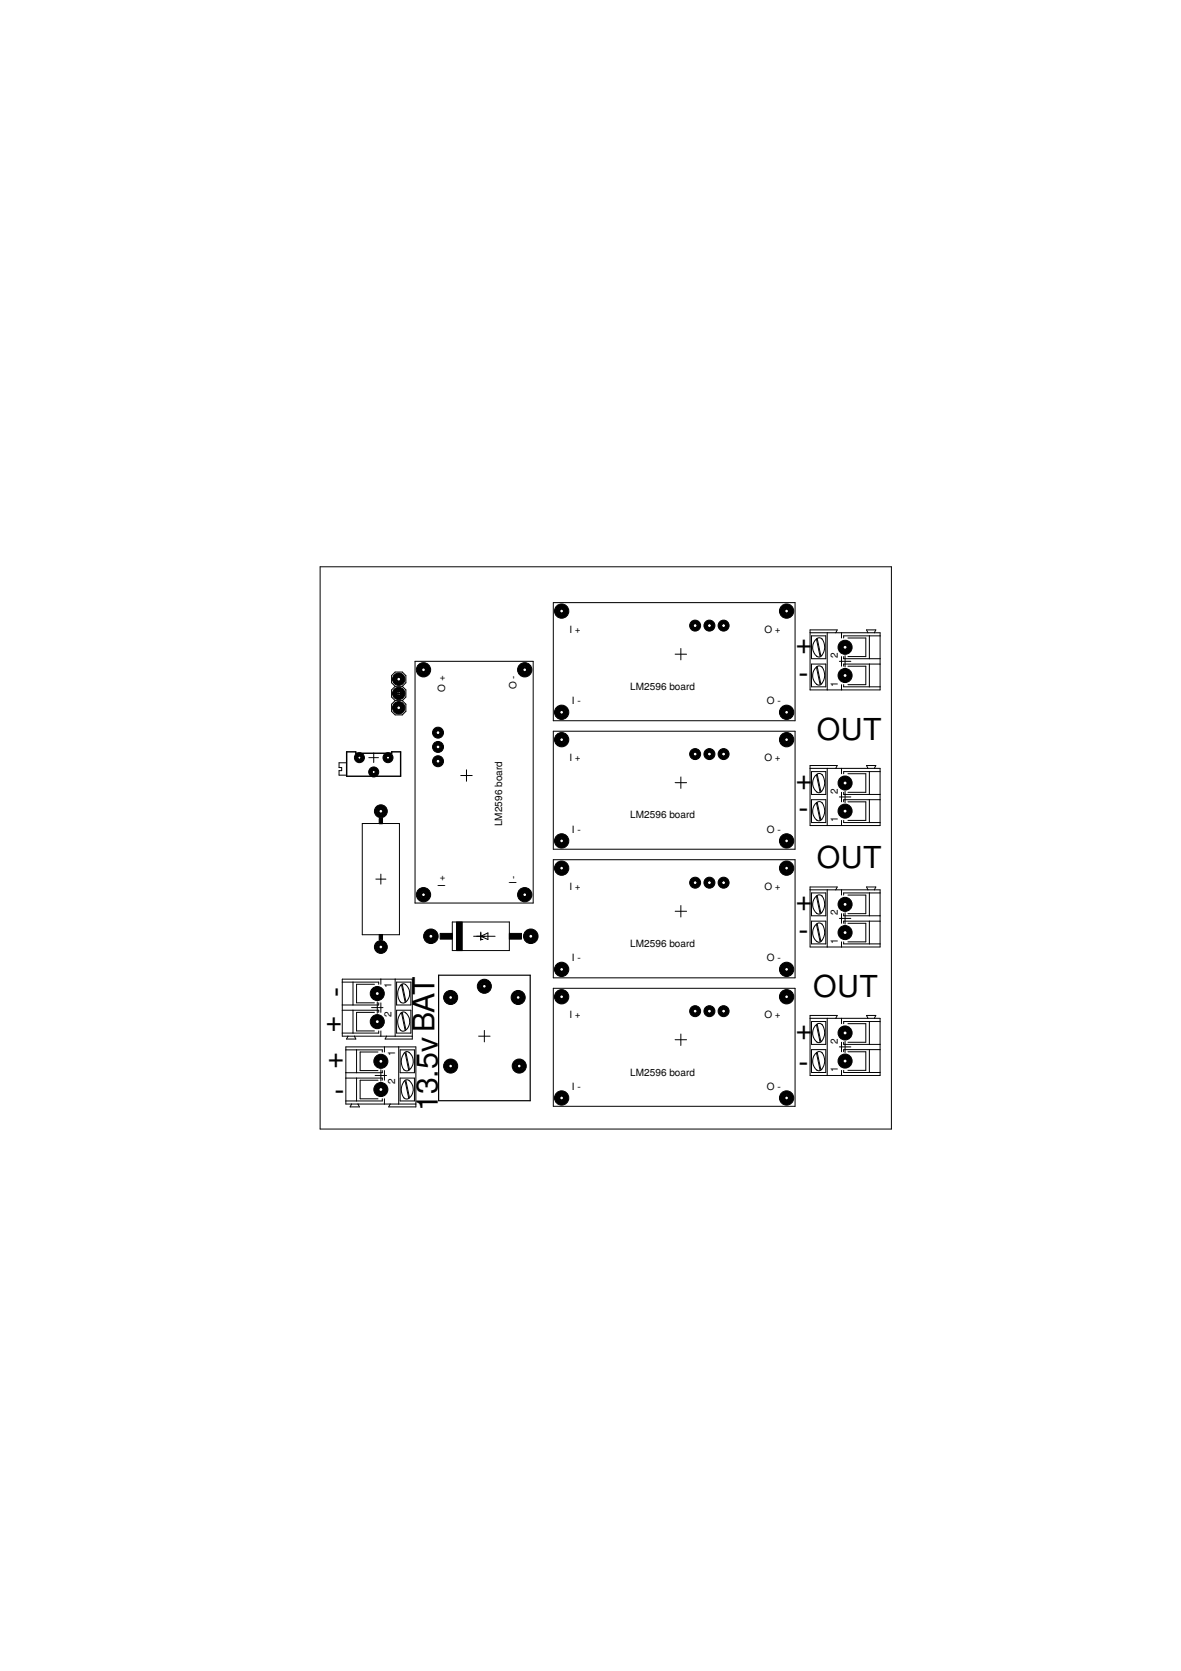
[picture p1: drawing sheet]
<svg xmlns="http://www.w3.org/2000/svg" width="210mm" height="297mm" viewBox="0 0 210 297" stroke-linecap="round" stroke-linejoin="round" font-family="sans-serif">
<circle cx="76.6" cy="166.4" r="1.29" fill="#000" stroke="#000" stroke-width=".18"/>
<circle cx="76.6" cy="166.4" r=".7" fill="#fff" stroke="#000" stroke-width=".18"/>
<circle cx="94.3" cy="166.4" r="1.29" fill="#000" stroke="#000" stroke-width=".18"/>
<circle cx="94.3" cy="166.4" r=".7" fill="#fff" stroke="#000" stroke-width=".18"/>
<circle cx="70.9" cy="120.7" r="1.1" fill="#000" stroke="#000" stroke-width=".18"/>
<circle cx="70.9" cy="120.7" r=".51" fill="#fff" stroke="#000" stroke-width=".18"/>
<circle cx="70.9" cy="123.3" r="1.1" fill="#000" stroke="#000" stroke-width=".18"/>
<circle cx="70.9" cy="123.3" r=".51" fill="#fff" stroke="#000" stroke-width=".18"/>
<circle cx="70.9" cy="125.8" r="1.1" fill="#000" stroke="#000" stroke-width=".18"/>
<circle cx="70.9" cy="125.8" r=".51" fill="#fff" stroke="#000" stroke-width=".18"/>
<circle cx="86.1" cy="175.3" r="1.25" fill="#000" stroke="#000" stroke-width=".18"/>
<circle cx="86.1" cy="175.3" r=".66" fill="#fff" stroke="#000" stroke-width=".18"/>
<circle cx="80.1" cy="177.3" r="1.25" fill="#000" stroke="#000" stroke-width=".18"/>
<circle cx="80.1" cy="177.3" r=".66" fill="#fff" stroke="#000" stroke-width=".18"/>
<circle cx="92.1" cy="177.3" r="1.25" fill="#000" stroke="#000" stroke-width=".18"/>
<circle cx="92.1" cy="177.3" r=".66" fill="#fff" stroke="#000" stroke-width=".18"/>
<circle cx="92.3" cy="189.5" r="1.25" fill="#000" stroke="#000" stroke-width=".18"/>
<circle cx="92.3" cy="189.5" r=".66" fill="#fff" stroke="#000" stroke-width=".18"/>
<circle cx="80.1" cy="189.5" r="1.25" fill="#000" stroke="#000" stroke-width=".18"/>
<circle cx="80.1" cy="189.5" r=".66" fill="#fff" stroke="#000" stroke-width=".18"/>
<circle cx="67.7" cy="144.2" r="1.14" fill="#000" stroke="#000" stroke-width=".18"/>
<circle cx="67.7" cy="144.2" r=".55" fill="#fff" stroke="#000" stroke-width=".18"/>
<circle cx="67.7" cy="168.3" r="1.14" fill="#000" stroke="#000" stroke-width=".18"/>
<circle cx="67.7" cy="168.3" r=".55" fill="#fff" stroke="#000" stroke-width=".18"/>
<circle cx="69" cy="134.7" r=".89" fill="#000" stroke="#000" stroke-width=".18"/>
<circle cx="69" cy="134.7" r=".3" fill="#fff" stroke="#000" stroke-width=".18"/>
<circle cx="66.4" cy="137.2" r=".89" fill="#000" stroke="#000" stroke-width=".18"/>
<circle cx="66.4" cy="137.2" r=".3" fill="#fff" stroke="#000" stroke-width=".18"/>
<circle cx="63.9" cy="134.7" r=".89" fill="#000" stroke="#000" stroke-width=".18"/>
<circle cx="63.9" cy="134.7" r=".3" fill="#fff" stroke="#000" stroke-width=".18"/>
<circle cx="93.3" cy="119.1" r="1.27" fill="#000" stroke="#000" stroke-width=".18"/>
<circle cx="93.3" cy="119.1" r=".55" fill="#fff" stroke="#000" stroke-width=".18"/>
<circle cx="75.3" cy="119.1" r="1.27" fill="#000" stroke="#000" stroke-width=".18"/>
<circle cx="75.3" cy="119.1" r=".55" fill="#fff" stroke="#000" stroke-width=".18"/>
<circle cx="93.3" cy="159" r="1.27" fill="#000" stroke="#000" stroke-width=".18"/>
<circle cx="93.3" cy="159" r=".55" fill="#fff" stroke="#000" stroke-width=".18"/>
<circle cx="75.3" cy="159" r="1.27" fill="#000" stroke="#000" stroke-width=".18"/>
<circle cx="75.3" cy="159" r=".55" fill="#fff" stroke="#000" stroke-width=".18"/>
<circle cx="77.9" cy="130.2" r=".97" fill="#000" stroke="#000" stroke-width=".18"/>
<circle cx="77.9" cy="130.2" r=".4" fill="#fff" stroke="#000" stroke-width=".18"/>
<circle cx="77.9" cy="132.8" r=".97" fill="#000" stroke="#000" stroke-width=".18"/>
<circle cx="77.9" cy="132.8" r=".4" fill="#fff" stroke="#000" stroke-width=".18"/>
<circle cx="77.9" cy="135.3" r=".97" fill="#000" stroke="#000" stroke-width=".18"/>
<circle cx="77.9" cy="135.3" r=".4" fill="#fff" stroke="#000" stroke-width=".18"/>
<circle cx="139.8" cy="195.2" r="1.27" fill="#000" stroke="#000" stroke-width=".18"/>
<circle cx="139.8" cy="195.2" r=".55" fill="#fff" stroke="#000" stroke-width=".18"/>
<circle cx="139.8" cy="177.2" r="1.27" fill="#000" stroke="#000" stroke-width=".18"/>
<circle cx="139.8" cy="177.2" r=".55" fill="#fff" stroke="#000" stroke-width=".18"/>
<circle cx="99.8" cy="195.2" r="1.27" fill="#000" stroke="#000" stroke-width=".18"/>
<circle cx="99.8" cy="195.2" r=".55" fill="#fff" stroke="#000" stroke-width=".18"/>
<circle cx="99.8" cy="177.2" r="1.27" fill="#000" stroke="#000" stroke-width=".18"/>
<circle cx="99.8" cy="177.2" r=".55" fill="#fff" stroke="#000" stroke-width=".18"/>
<circle cx="128.6" cy="179.7" r=".97" fill="#000" stroke="#000" stroke-width=".18"/>
<circle cx="128.6" cy="179.7" r=".4" fill="#fff" stroke="#000" stroke-width=".18"/>
<circle cx="126.1" cy="179.7" r=".97" fill="#000" stroke="#000" stroke-width=".18"/>
<circle cx="126.1" cy="179.7" r=".4" fill="#fff" stroke="#000" stroke-width=".18"/>
<circle cx="123.5" cy="179.7" r=".97" fill="#000" stroke="#000" stroke-width=".18"/>
<circle cx="123.5" cy="179.7" r=".4" fill="#fff" stroke="#000" stroke-width=".18"/>
<circle cx="139.8" cy="172.3" r="1.27" fill="#000" stroke="#000" stroke-width=".18"/>
<circle cx="139.8" cy="172.3" r=".55" fill="#fff" stroke="#000" stroke-width=".18"/>
<circle cx="139.8" cy="154.3" r="1.27" fill="#000" stroke="#000" stroke-width=".18"/>
<circle cx="139.8" cy="154.3" r=".55" fill="#fff" stroke="#000" stroke-width=".18"/>
<circle cx="99.8" cy="172.3" r="1.27" fill="#000" stroke="#000" stroke-width=".18"/>
<circle cx="99.8" cy="172.3" r=".55" fill="#fff" stroke="#000" stroke-width=".18"/>
<circle cx="99.8" cy="154.3" r="1.27" fill="#000" stroke="#000" stroke-width=".18"/>
<circle cx="99.8" cy="154.3" r=".55" fill="#fff" stroke="#000" stroke-width=".18"/>
<circle cx="128.6" cy="156.9" r=".97" fill="#000" stroke="#000" stroke-width=".18"/>
<circle cx="128.6" cy="156.9" r=".4" fill="#fff" stroke="#000" stroke-width=".18"/>
<circle cx="126.1" cy="156.9" r=".97" fill="#000" stroke="#000" stroke-width=".18"/>
<circle cx="126.1" cy="156.9" r=".4" fill="#fff" stroke="#000" stroke-width=".18"/>
<circle cx="123.5" cy="156.9" r=".97" fill="#000" stroke="#000" stroke-width=".18"/>
<circle cx="123.5" cy="156.9" r=".4" fill="#fff" stroke="#000" stroke-width=".18"/>
<circle cx="139.8" cy="149.5" r="1.27" fill="#000" stroke="#000" stroke-width=".18"/>
<circle cx="139.8" cy="149.5" r=".55" fill="#fff" stroke="#000" stroke-width=".18"/>
<circle cx="139.8" cy="131.5" r="1.27" fill="#000" stroke="#000" stroke-width=".18"/>
<circle cx="139.8" cy="131.5" r=".55" fill="#fff" stroke="#000" stroke-width=".18"/>
<circle cx="99.8" cy="149.5" r="1.27" fill="#000" stroke="#000" stroke-width=".18"/>
<circle cx="99.8" cy="149.5" r=".55" fill="#fff" stroke="#000" stroke-width=".18"/>
<circle cx="99.8" cy="131.5" r="1.27" fill="#000" stroke="#000" stroke-width=".18"/>
<circle cx="99.8" cy="131.5" r=".55" fill="#fff" stroke="#000" stroke-width=".18"/>
<circle cx="128.6" cy="134" r=".97" fill="#000" stroke="#000" stroke-width=".18"/>
<circle cx="128.6" cy="134" r=".4" fill="#fff" stroke="#000" stroke-width=".18"/>
<circle cx="126.1" cy="134" r=".97" fill="#000" stroke="#000" stroke-width=".18"/>
<circle cx="126.1" cy="134" r=".4" fill="#fff" stroke="#000" stroke-width=".18"/>
<circle cx="123.5" cy="134" r=".97" fill="#000" stroke="#000" stroke-width=".18"/>
<circle cx="123.5" cy="134" r=".4" fill="#fff" stroke="#000" stroke-width=".18"/>
<circle cx="139.8" cy="126.6" r="1.27" fill="#000" stroke="#000" stroke-width=".18"/>
<circle cx="139.8" cy="126.6" r=".55" fill="#fff" stroke="#000" stroke-width=".18"/>
<circle cx="139.8" cy="108.6" r="1.27" fill="#000" stroke="#000" stroke-width=".18"/>
<circle cx="139.8" cy="108.6" r=".55" fill="#fff" stroke="#000" stroke-width=".18"/>
<circle cx="99.8" cy="126.6" r="1.27" fill="#000" stroke="#000" stroke-width=".18"/>
<circle cx="99.8" cy="126.6" r=".55" fill="#fff" stroke="#000" stroke-width=".18"/>
<circle cx="99.8" cy="108.6" r="1.27" fill="#000" stroke="#000" stroke-width=".18"/>
<circle cx="99.8" cy="108.6" r=".55" fill="#fff" stroke="#000" stroke-width=".18"/>
<circle cx="128.6" cy="111.2" r=".97" fill="#000" stroke="#000" stroke-width=".18"/>
<circle cx="128.6" cy="111.2" r=".4" fill="#fff" stroke="#000" stroke-width=".18"/>
<circle cx="126.1" cy="111.2" r=".97" fill="#000" stroke="#000" stroke-width=".18"/>
<circle cx="126.1" cy="111.2" r=".4" fill="#fff" stroke="#000" stroke-width=".18"/>
<circle cx="123.5" cy="111.2" r=".97" fill="#000" stroke="#000" stroke-width=".18"/>
<circle cx="123.5" cy="111.2" r=".4" fill="#fff" stroke="#000" stroke-width=".18"/>
<circle cx="67.7" cy="188.7" r="1.25" fill="#000" stroke="#000" stroke-width=".18"/>
<circle cx="67.7" cy="188.7" r=".66" fill="#fff" stroke="#000" stroke-width=".18"/>
<circle cx="67.7" cy="193.7" r="1.25" fill="#000" stroke="#000" stroke-width=".18"/>
<circle cx="67.7" cy="193.7" r=".66" fill="#fff" stroke="#000" stroke-width=".18"/>
<circle cx="67.1" cy="176.6" r="1.25" fill="#000" stroke="#000" stroke-width=".18"/>
<circle cx="67.1" cy="176.6" r=".66" fill="#fff" stroke="#000" stroke-width=".18"/>
<circle cx="67.1" cy="181.6" r="1.25" fill="#000" stroke="#000" stroke-width=".18"/>
<circle cx="67.1" cy="181.6" r=".66" fill="#fff" stroke="#000" stroke-width=".18"/>
<circle cx="150.2" cy="188.6" r="1.25" fill="#000" stroke="#000" stroke-width=".18"/>
<circle cx="150.2" cy="188.6" r=".66" fill="#fff" stroke="#000" stroke-width=".18"/>
<circle cx="150.2" cy="183.6" r="1.25" fill="#000" stroke="#000" stroke-width=".18"/>
<circle cx="150.2" cy="183.6" r=".66" fill="#fff" stroke="#000" stroke-width=".18"/>
<circle cx="150.2" cy="165.8" r="1.25" fill="#000" stroke="#000" stroke-width=".18"/>
<circle cx="150.2" cy="165.8" r=".66" fill="#fff" stroke="#000" stroke-width=".18"/>
<circle cx="150.2" cy="160.8" r="1.25" fill="#000" stroke="#000" stroke-width=".18"/>
<circle cx="150.2" cy="160.8" r=".66" fill="#fff" stroke="#000" stroke-width=".18"/>
<circle cx="150.2" cy="144.2" r="1.25" fill="#000" stroke="#000" stroke-width=".18"/>
<circle cx="150.2" cy="144.2" r=".66" fill="#fff" stroke="#000" stroke-width=".18"/>
<circle cx="150.2" cy="139.2" r="1.25" fill="#000" stroke="#000" stroke-width=".18"/>
<circle cx="150.2" cy="139.2" r=".66" fill="#fff" stroke="#000" stroke-width=".18"/>
<circle cx="150.2" cy="120.1" r="1.25" fill="#000" stroke="#000" stroke-width=".18"/>
<circle cx="150.2" cy="120.1" r=".66" fill="#fff" stroke="#000" stroke-width=".18"/>
<circle cx="150.2" cy="115.1" r="1.25" fill="#000" stroke="#000" stroke-width=".18"/>
<circle cx="150.2" cy="115.1" r=".66" fill="#fff" stroke="#000" stroke-width=".18"/>
<g fill="none" stroke="#000" stroke-width=".18">
<path d="M56.9 100.8h101.5v99.9h-101.5zM73.8 117.6h21v42.9h-21zM98.3 107.1h43v21h-43zM120 116.3h2M121 115.3v2M144 112.5h12.4v10.1h-12.4v-10.6h4.8l-.3 .5M144.2 113h2.6v4.1h-2.6zM144.2 118h2.6v4.1h-2.6zM145.1 113.6l.7 3.1M145.1 118.6l.7 3.1M145.2 113.5l.7 3.1M145.2 118.5l.7 3.1"/>
<path d="M146.1 116.5a.59 .59 0 0 1-1 .1M146.1 113.6a2.41 2.41 0 0 1-.1 2.9M146.1 118.6a2.41 2.41 0 0 1-.1 2.9M146.1 113.6l-.3-.2a1.64 1.64 0 0 0-1.3 2.3l.7 1M146.1 118.6l-.2-.1a.94 .94 0 0 0-1.2 .7 2.02 2.02 0 0 0 .5 2.5M147 112.5v10.1M149.2 117.6h2M149.6 112.5v.9M149.6 116.7v1.7M149.9 116.7v.4h6.5M150.2 116.5v2.1M150.7 113.4h3.2v3.3h-3.2"/>
<path d="M150.7 118.4h3.2v3.3h-3.2M154.3 112.5l-.3-.5h1.7l-.3 .5M154.5 113v4.1M154.5 118v4.1M156.4 113h-6.5v.4M156.4 118h-6.5v.4M61.5 135.6h-1.2v.8h.4v.6h-.4v.8h1.2M65.6 134.7h1.7M66.4 133.8v1.8M70.2 122l-.6-.6v-1.3l.6-.6h1.3l.6 .6v1.3l-.6 .6M70.2 124.5l-.6 .7v1.2l.6 .7h1.3l.6-.7v-1.2l-.6-.7M70.2 122h1.3"/>
<path d="M70.2 124.5h1.3M70.2 122l-.6 .6v1.3l.6 .6M70.4 123.3h1M70.9 122.8v1M71.5 122l.6 .6v1.3l-.6 .6M81.9 137.9h2M82.9 136.8v2.1M98.3 130h43v21h-43zM120 139.1h2M121 138.1v2M144 136.6h12.4v10.1h-12.4v-10.6h4.8l-.3 .5M144.2 137.2h2.6v4h-2.6z"/>
<path d="M145.1 137.8l.7 3M145.2 137.6l.7 3.1M146.1 121.5a.59 .59 0 0 1-1 .1M146.1 137.7a2.41 2.41 0 0 1-.1 3M146.1 137.7l-.3-.2a1.64 1.64 0 0 0-1.3 2.3l.7 1M147 136.6v10.1M149.6 121.7v.9M149.6 136.6v.9M149.9 121.7v.4h6.5M150.7 137.5h3.2v3.3h-3.2M154.3 136.6l-.3-.5h1.7l-.3 .5M154.5 137.2v4"/>
<path d="M156.4 137.2h-6.5v.3M64.4 146.4h6.6v19.8h-6.6zM66.8 156.3h1.8M67.7 155.4v1.8M98.3 152.8h43v21h-43zM144 158.2h12.4v10.1h-12.4v-10.6h4.8l-.3 .5M144.2 142.2h2.6v4h-2.6zM144.2 158.7h2.6v4.1h-2.6zM145.1 159.3l.7 3.1M145.1 142.8l.7 3M145.2 159.2l.7 3.1M145.2 142.6l.7 3.1"/>
<path d="M146.1 140.6a.59 .59 0 0 1-1 .2M146.1 145.6a.61 .61 0 0 1-1 .2M146.1 159.3a2.41 2.41 0 0 1-.1 2.9M146.1 142.7a2.44 2.44 0 0 1-.1 3M146.1 159.3l-.3-.2a1.64 1.64 0 0 0-1.3 2.3l.7 1M146.1 142.7a.77 .77 0 0 0-1.2 .2 2.06 2.06 0 0 0 .3 2.9M147 158.2v10.1M149.2 141.7h2M149.6 140.8v1.7M149.6 145.8v.9M149.6 158.2v.9M149.9 140.8v.4h6.5"/>
<path d="M149.9 145.8v.4h6.5M150.2 140.7v2M150.7 142.5h3.2v3.3h-3.2M150.7 159.1h3.2v3.3h-3.2M154.3 158.2l-.3-.5h1.7l-.3 .5M154.5 142.2v4M154.5 158.7v4.1M156.4 142.2h-6.5v.3M156.4 158.7h-6.5v.4M60.8 179.6h6.5v.4M60.8 174.6h6.5v.4M62.7 174.6v4"/>
<path d="M62.7 179.6v4M66 179.1h2.1M66.5 175h-3.1v3.3h3.1M66.5 180h-3.1v3.3h3.1M67.1 178.1v2M67.3 178.3v.3h-6.5M67.7 174.1v.9M67.7 178.3v1.7M70.2 174.1v10.1M70.5 179.6h2.5v4h-2.5zM70.5 174.6h2.5v4h-2.5zM71.2 175.1a2.45 2.45 0 0 0 0 3"/>
<path d="M71.4 175.1l.6 3.1M71.5 180l.6 3M71.5 175l.6 3M72.1 180a1.96 1.96 0 0 1-.4 3.3l-.6-.2M72.1 175a1.96 1.96 0 0 1-.4 3.3l-.6-.2M72.1 175a.6 .6 0 0 0-.9 .2M80.4 163.9h10.1v5.1h-10.1zM84.2 166.4h3.8M85.4 166.4l1.3-.6v1.2zM85.4 165.7v1.5M85.4 167h.4M98.3 175.7h43v21h-43z"/>
<path d="M120 162h2M121 161v2M144.2 163.7h2.6v4.1h-2.6zM145.1 164.3l.7 3.1M145.1 164.3a.66 .66 0 0 1 1 0M145.1 164.2a2.06 2.06 0 0 0 .1 3.2M145.2 164.2l.7 3.1M146.1 162.2a.59 .59 0 0 1-1 .1M146.1 167.2a.59 .59 0 0 1-1 .1M146.1 164.3a2.41 2.41 0 0 1-.1 2.9M149.2 163.3h2M149.6 162.4v1.7"/>
<path d="M149.6 167.4v.9M149.9 162.4v.4h6.5M149.9 167.4v.4h6.5M150.2 162.2v2.1M150.7 164.1h3.2v3.3h-3.2M154.5 163.7v4.1M156.4 163.7h-6.5v.4M61.5 191.6h6.4v.4M61.5 186.6h6.4v.4M61.8 184.2l-.2 .5h1.6l-.2-.5M62.5 196.3l-.3 .5h1.7l-.3-.5M63.4 186.6v4.1"/>
<path d="M63.4 191.6v4.1M66.7 191.2h2M67.2 192h-3.2v3.3h3.2M67.2 187h-3.2v3.3h3.2M67.3 183.3v.3h-6.5M67.7 183.3v.9M67.7 190.2v2M67.9 195.3v.4h-6.4M67.9 190.3v.4h-6.4M68.3 186.1v.9M68.3 190.3v1.7M68.3 195.3v1"/>
<path d="M68.7 184.2l-.2 .5h4.8v-10.6h-12.5v10.1h12.5M69.3 196.3l-.2 .5h4.8v-10.7h-12.4v10.2h12.4M70.9 186.1v10.2M71.1 191.6h2.6v4.1h-2.6zM71.1 186.6h2.6v4.1h-2.6zM71.2 180.1a2.48 2.48 0 0 0 0 3M71.4 180.1l.6 3.1M71.8 190.1l.1 .2a.6 .6 0 0 0 .8-.1M71.8 192.2a2.45 2.45 0 0 0 0 3M71.8 187.2a2.45 2.45 0 0 0 0 3M72 192.2l.6 3M72 187.2l.6 3"/>
<path d="M72.1 180a.57 .57 0 0 0-.9 .2M72.1 192l.7 3.1M72.1 187l.7 3.1M72.7 192a1.96 1.96 0 0 1-.4 3.4l-.5-.3M72.7 187a2.08 2.08 0 0 1 0 3.2M72.7 192.1a.6 .6 0 0 0-.9 .1M72.7 187.1a.56 .56 0 0 0-.9 .1M85.1 184.2h2M86.1 183.2v2M120 184.8h2M121 183.8v2M144 181h12.4v10.2h-12.4v-10.7h4.8l-.3 .5"/>
<path d="M144.2 181.6h2.6v4.1h-2.6zM144.2 186.6h2.6v4h-2.6zM145.1 182.2l.7 3.1M145.1 187.2l.7 3M145.2 182.1l.7 3M145.2 187.1l.7 3M146.1 185a.59 .59 0 0 1-1 .2M146.1 190.1a.61 .61 0 0 1-1 .1M146.1 182.1a2.41 2.41 0 0 1-.1 3M146.1 187.1a2.41 2.41 0 0 1-.1 3M146.1 182.1l-.3-.2a1.64 1.64 0 0 0-1.3 2.4l.7 1M146.1 187.2l-.3-.3a1.64 1.64 0 0 0-1.3 2.4l.7 .9"/>
<path d="M147 181v10.2M149.2 186.1h2M149.6 181v1M149.6 185.3v1.7M149.6 190.3v.9M149.9 185.3v.4h6.5M149.9 190.3v.3h6.5M150.2 185.1v2M150.7 182h3.2v3.3h-3.2M150.7 187h3.2v3.3h-3.2M154.3 181l-.3-.5h1.7l-.3 .5M154.5 181.6v4.1"/>
<path d="M154.5 186.6v4M156.4 181.6h-6.5v.4M156.4 186.6h-6.5v.4"/>
<circle cx="63.9" cy="134.7" r=".3"/>
<circle cx="66.4" cy="137.2" r=".3"/>
<circle cx="69" cy="134.7" r=".3"/>
</g>
<path d="M67.4 145.5h.6v.9h-.6zM67.4 166.1h.6v.9h-.6zM78.2 165.9h2.2v1h-2.2zM81.1 163.9h1v5.1h-1zM90.5 165.9h2.2v1h-2.2z" fill="#000" stroke="#000" stroke-width=".18"/>
<g fill="none" stroke="#000" stroke-width=".21">
<path d="M78 173.4h16.2v22.3h-16.2z"/>
<circle cx="123.5" cy="111.2" r=".36"/>
<circle cx="126.1" cy="111.2" r=".36"/>
<circle cx="128.6" cy="111.2" r=".36"/>
<circle cx="77.9" cy="130.2" r=".36"/>
<circle cx="77.9" cy="135.3" r=".36"/>
<circle cx="77.9" cy="132.8" r=".36"/>
<circle cx="123.5" cy="134" r=".36"/>
<circle cx="126.1" cy="134" r=".36"/>
<circle cx="128.6" cy="134" r=".36"/>
<circle cx="123.5" cy="156.9" r=".36"/>
<circle cx="126.1" cy="156.9" r=".36"/>
<circle cx="128.6" cy="156.9" r=".36"/>
<circle cx="123.5" cy="179.7" r=".36"/>
<circle cx="126.1" cy="179.7" r=".36"/>
<circle cx="128.6" cy="179.7" r=".36"/>
</g>
<path d="M61.6 133.6h1.6v.3h6.4v-.3h1.6v4.4h-9.6z" fill="none" stroke="#000" stroke-width=".25"/>
<g fill="none" stroke="#000" stroke-width=".47">
<circle cx="150.2" cy="115.1" r=".49"/>
<circle cx="150.2" cy="139.2" r=".49"/>
<circle cx="150.2" cy="120.1" r=".49"/>
<circle cx="150.2" cy="144.2" r=".49"/>
<circle cx="67.1" cy="176.6" r=".49"/>
<circle cx="80.1" cy="177.3" r=".47"/>
<circle cx="86.1" cy="175.3" r=".47"/>
<circle cx="92.1" cy="177.3" r=".47"/>
<circle cx="150.2" cy="165.8" r=".49"/>
<circle cx="150.2" cy="160.8" r=".49"/>
<circle cx="67.1" cy="181.6" r=".49"/>
<circle cx="67.7" cy="193.7" r=".49"/>
<circle cx="67.7" cy="188.7" r=".49"/>
<circle cx="80.1" cy="189.5" r=".47"/>
<circle cx="92.3" cy="189.5" r=".47"/>
<circle cx="150.2" cy="188.6" r=".49"/>
<circle cx="150.2" cy="183.6" r=".49"/>
</g>
<g fill="none" stroke="#000" stroke-width=".36">
<circle cx="75.3" cy="119.1" r=".42"/>
<circle cx="93.3" cy="119.1" r=".42"/>
<circle cx="99.8" cy="108.6" r=".42"/>
<circle cx="139.8" cy="108.6" r=".42"/>
<circle cx="99.8" cy="131.5" r=".42"/>
<circle cx="99.8" cy="126.6" r=".42"/>
<circle cx="139.8" cy="126.6" r=".42"/>
<circle cx="139.8" cy="131.5" r=".42"/>
<circle cx="67.7" cy="144.2" r=".42"/>
<circle cx="75.3" cy="159" r=".42"/>
<circle cx="93.3" cy="159" r=".42"/>
<circle cx="99.8" cy="154.3" r=".42"/>
<circle cx="99.8" cy="149.5" r=".42"/>
<circle cx="139.8" cy="149.5" r=".42"/>
<circle cx="139.8" cy="154.3" r=".42"/>
<circle cx="67.7" cy="168.3" r=".42"/>
<circle cx="99.8" cy="177.2" r=".42"/>
<circle cx="99.8" cy="172.3" r=".42"/>
<circle cx="139.8" cy="172.3" r=".42"/>
<circle cx="139.8" cy="177.2" r=".42"/>
<circle cx="99.8" cy="195.2" r=".42"/>
<circle cx="139.8" cy="195.2" r=".42"/>
</g>
<g fill="none" stroke="#000" stroke-width=".51">
<circle cx="76.6" cy="166.4" r=".51"/>
<circle cx="94.3" cy="166.4" r=".51"/>
</g>
<g fill="none" stroke="#000" stroke-width=".32">
<circle cx="70.9" cy="120.7" r=".4"/>
<circle cx="70.9" cy="125.8" r=".4"/>
<circle cx="70.9" cy="123.3" r=".4"/>
</g>
<g font-size="5.4">
<text x="141.3" y="116.3">+</text>
<text x="141.9" y="121.4">-</text>
<text x="145.2" y="131.5">OUT</text>
<text x="141.3" y="140.4">+</text>
<text x="141.9" y="145.5">-</text>
<text x="145.2" y="154.4">OUT</text>
<text x="141.3" y="162">+</text>
<text x="141.9" y="167.1">-</text>
<text x="144.5" y="177.2">OUT</text>
<text x="60.7" y="183.6" transform="rotate(-90 60.7 183.6)">+ -</text>
<text x="141.3" y="184.8">+</text>
<text x="58.2" y="189.9">+</text>
<text x="141.9" y="190.5">-</text>
<text x="59.4" y="195.6">-</text>
<text x="77.8" y="197.5" transform="rotate(-90 77.8 197.5)">13.5vBAT</text>
</g>
<g font-size="1.8">
<text x="101.2" y="112.5">I +</text>
<text x="135.9" y="112.5">O +</text>
<text x="148.9" y="117" transform="rotate(-90 148.9 117)">2</text>
<text x="79.1" y="123" transform="rotate(-90 79.1 123)">O +</text>
<text x="91.8" y="122.6" transform="rotate(-90 91.8 122.6)">O -</text>
<text x="101.7" y="125.2">I -</text>
<text x="112" y="122.6">LM2596 board</text>
<text x="136.3" y="125.2">O -</text>
<text x="148.9" y="122" transform="rotate(-90 148.9 122)">1</text>
<text x="101.2" y="135.3">I +</text>
<text x="135.9" y="135.3">O +</text>
<text x="148.9" y="141.1" transform="rotate(-90 148.9 141.1)">2</text>
<text x="89.3" y="146.9" transform="rotate(-90 89.3 146.9)">LM2596 board</text>
<text x="101.7" y="148">I -</text>
<text x="112" y="145.5">LM2596 board</text>
<text x="136.3" y="148">O -</text>
<text x="148.9" y="146.2" transform="rotate(-90 148.9 146.2)">1</text>
<text x="79.1" y="157.7" transform="rotate(-90 79.1 157.7)">I +</text>
<text x="91.8" y="157.2" transform="rotate(-90 91.8 157.2)">I -</text>
<text x="101.2" y="158.2">I +</text>
<text x="135.9" y="158.2">O +</text>
<text x="148.9" y="167.7" transform="rotate(-90 148.9 167.7)">1</text>
<text x="148.9" y="162.7" transform="rotate(-90 148.9 162.7)">2</text>
<text x="101.7" y="170.9">I -</text>
<text x="112" y="168.3">LM2596 board</text>
<text x="136.3" y="170.9">O -</text>
<text x="69.6" y="175.6" transform="rotate(-90 69.6 175.6)">1</text>
<text x="69.6" y="180.7" transform="rotate(-90 69.6 180.7)">2</text>
<text x="101.2" y="181">I +</text>
<text x="135.9" y="181">O +</text>
<text x="148.9" y="185.5" transform="rotate(-90 148.9 185.5)">2</text>
<text x="70.2" y="187.7" transform="rotate(-90 70.2 187.7)">1</text>
<text x="112" y="191.2">LM2596 board</text>
<text x="148.9" y="190.6" transform="rotate(-90 148.9 190.6)">1</text>
<text x="70.2" y="192.8" transform="rotate(-90 70.2 192.8)">2</text>
<text x="101.7" y="193.7">I -</text>
<text x="136.3" y="193.7">O -</text>
</g>
</svg>
